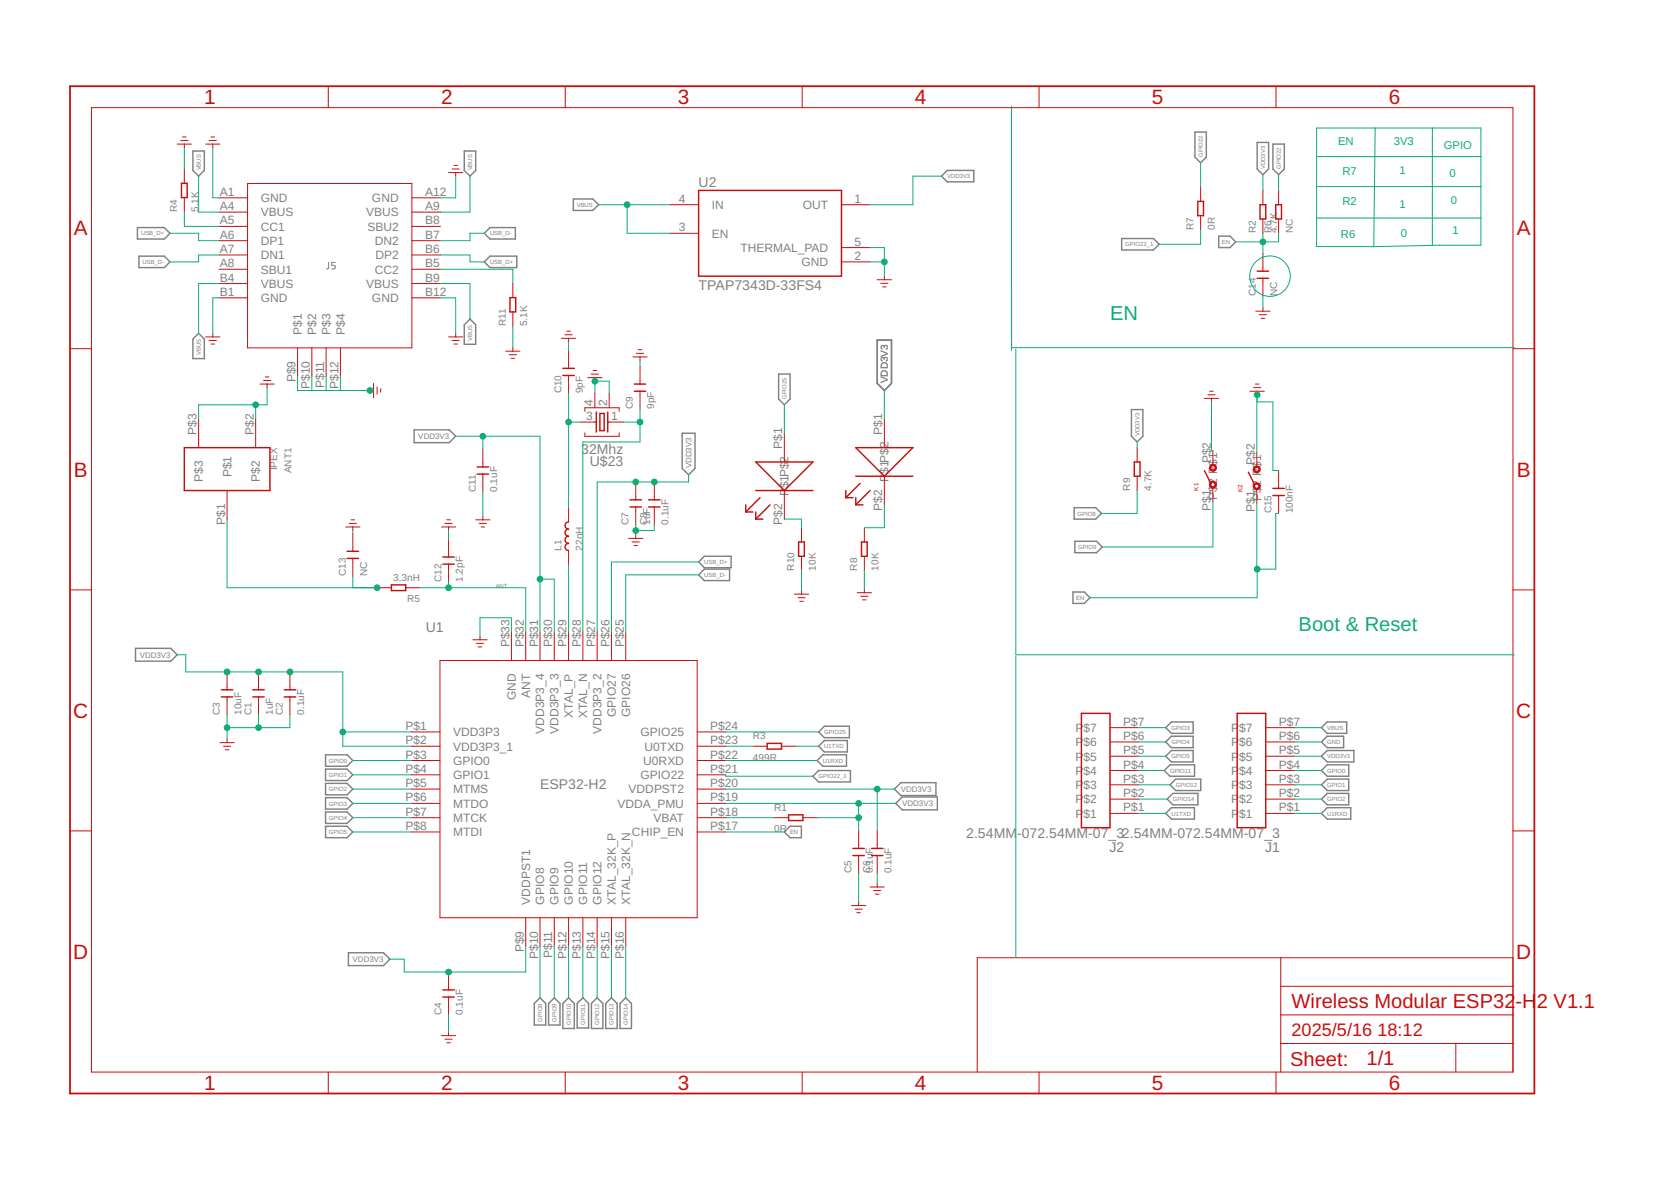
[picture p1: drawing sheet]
<svg xmlns="http://www.w3.org/2000/svg" width="297mm" height="210mm" viewBox="0 0 297 210" stroke-linecap="round" stroke-linejoin="round" font-family="sans-serif">
<path d="M58.4 46.6v1l-.4 .2M59.6 46.6h-.7v.6h.4a.32 .32 0 0 1 .3 .3 .32 .32 0 0 1-.3 .3h-.4" fill="none" stroke="#808080" stroke-width=".18"/>
<g fill="none" stroke="#808080" stroke-width=".25">
<path d="M34.3 26.8h2v3.5l-1 1-1-1zM82.5 26.8h2.1v3.5l-1.1 1-1-1zM101.9 35.4h3.5l1 1-1 1h-3.5zM167.4 31.3l1-1h4.7v2h-4.7zM212.4 23.5h2v4.4l-1 1-1-1zM223.5 25.3h2v4.7l-1 1.1-1-1.1zM226.3 25.6h2v4.4l-1 1.1-1-1.1zM24.4 40.4h4.8l1 1.1-1 1h-4.8zM24.7 45.5h4.5l1 1-1 1.1h-4.5zM35.3 59.2l1 1.1v3.4h-2v-3.4zM83.5 56.7l1.1 1v3.5h-2.1v-3.5zM86.1 41.5l1-1.1h4.5v2.1h-4.5z"/>
<path d="M86.1 46.5l1-1h4.8v2.1h-4.8zM199.4 42.4h5.6l1.1 1-1.1 1h-5.6zM216.6 42h2.1l1 1-1 1h-2.1zM73.6 76.4h6.3l1.1 1.1-1.1 1.2h-6.3zM121.3 77h2.2v6.2l-1.1 1.2-1.1-1.2zM138.4 66.5h2v4.4l-1 1-1-1zM155.9 60.4h2.6v7.7l-1.3 1.3-1.3-1.3zM201.1 72.8h2.1v4.7l-1.1 1-1-1zM124.2 99.9l1-1h4.8v2h-4.8zM190.9 90.2h3.9l1 1-1 1.1h-3.9zM191.1 96.2h3.8l1 1-1 1h-3.8zM24.1 115.2h6.3l1.1 1.2-1.1 1.1h-6.3z"/>
<path d="M124.2 102.2l1-1h4.5v2h-4.5zM190.7 105.2h2l1.1 1-1.1 1.1h-2zM57.9 136.7h3.8l1 1-1 1h-3.8zM57.9 134.2h3.8l1 1-1 1h-3.8zM57.9 139.2h3.8l1 1.1-1 1h-3.8zM144.5 138l1-1.1h5.7v2.1h-5.7zM145.3 135.2l1-1h4.2v2h-4.2zM145.5 132.6l1-1h4.1v2h-4.1zM145.5 130.1l1-1h4.5v2h-4.5zM207 136.9l1-1h4.3v2.1h-4.3zM207.2 129.3l1-1h3.9v2h-3.9zM208.2 133.4h3.9v2h-3.9l-1-1z"/>
<path d="M208.2 130.9h3.9v2h-3.9l-1-1zM209 138.5h4.4v2h-4.4l-1-1zM234.9 134.4l1-1h4.8v2h-4.8zM234.9 131.9l1-1h2.9v2h-2.9zM234.9 139.5l1-1h3.9v2h-3.9zM234.9 136.9l1-1h3.9v2.1h-3.9zM234.9 129.3l1-1h3.5v2h-3.5zM57.9 141.8h3.8l1 1-1 1h-3.8zM57.9 144.3h3.8l1 1-1 1h-3.8zM57.9 146.9h3.8l1 1-1 1h-3.8zM139.4 147.9l1-1h2.1v2h-2.1zM159 140.3l1.1-1.2h6.3v2.3h-6.3z"/>
<path d="M159.2 142.8l1.2-1.2h6.2v2.3h-6.2zM207.2 144.6l1-1h4.1v2h-4.1zM208.5 141h4.4v2h-4.4l-1-1zM234.9 142l1-1h3.9v2h-3.9zM234.9 144.6l1-1h4.2v2h-4.2zM61.9 169.3h6.3l1.1 1.2-1.1 1.1h-6.3zM96 177.3l1 1.1v3.8h-2v-3.8zM97.5 178.4l1-1.1 1 1.1v3.8h-2zM101.1 177.3l1 1.1v4.4h-2v-4.4zM103.6 177.3l1 1.1v4.3h-2v-4.3zM105.1 178.4l1.1-1.1 1 1.1v4.4h-2.1zM107.7 178.4l1-1.1 1 1.1v4.4h-2z"/>
<path d="M110.2 178.4l1-1.1 1 1.1v4.4h-2z"/>
</g>
<g fill="none" stroke="#c90d0c" stroke-width=".25">
<path d="M32.3 32.6h1v2.5h-1zM124.2 33.8h25.4v15.3h-25.4zM212.9 35.8h1v2.5h-1zM224 36.4h1v2.5h-1zM226.8 36.4h1v2.5h-1zM90.7 52.9h1v2.5h-1zM223.5 49.5h2M223.5 48.2h2M32.8 79.6h15.2v7.6h-15.2zM100.1 66.7h2M100.1 65.5h2M106 73.2v3.6"/>
<path d="M106.6 73.5h.8v3h-.8zM108 73.2v3.6M112.8 69.5h2M112.8 68.3h2M152.1 79.6h10.2l-5.1 5zM61.7 99.3h2M61.7 98h2M78.7 99h2.1M84.8 84.3h2M84.8 83h2M101.1 92.8a.63 .63 0 0 0-.7 .6 .63 .63 0 0 0 .7 .6 .63 .63 0 0 0-.7 .7 .63 .63 0 0 0 .7 .6 .63 .63 0 0 0-.7 .6 .63 .63 0 0 0 .7 .7 .63 .63 0 0 0-.7 .6 .63 .63 0 0 0 .7 .7M112 90.1h2"/>
<path d="M112 88.8h2M115.3 90.1h2M115.3 88.8h2M132.6 91h1.2M132.6 89.7v1.3M134.3 82.1h10.2l-5.1 5.1zM134.3 87.2h10.2M134.3 92.3h1.3M134.3 91v1.3M135.1 88.5l-2.5 2.5M136.9 89.7l-2.6 2.6M142 96.3h1v2.6h-1z"/>
<path d="M150.3 88.5h1.3M150.3 87.2v1.3M152.1 84.6h10.2M152.1 89.7h1.3M152.1 88.5v1.2M152.9 85.9l-2.6 2.6M153.1 96.3h1.1v2.6h-1.1zM154.7 87.2l-2.6 2.5M201.6 82.1h1v2.5h-1zM214.1 83.7l1 1.9M221.9 83.9l1 2M226.3 88.1h2"/>
<path d="M226.3 86.8h2M69.6 103.9h2.5v1.1h-2.5zM78.7 100.3h2.1M39.3 123.9h2.1M39.3 122.6h2.1M44.9 123.9h2.1M44.9 122.6h2.1M50.5 123.9h2.1M50.5 122.6h2.1M136.4 132.1h2.5v1h-2.5zM192.2 126.8h5.1v20.3h-5.1zM219.9 126.8h5.1v20.3h-5.1z"/>
<path d="M140.2 144.8h2.5v1h-2.5zM151.6 152.1h2M151.6 150.8h2M154.9 152.1h2.1M154.9 150.8h2.1M78.7 177.2h2.1M78.7 175.9h2.1"/>
</g>
<g fill="none" stroke="#c90d0c" stroke-width=".18">
<path d="M16.3 19.1h252.6v171.4h-252.6zM58.4 15.3v3.8M100.5 15.3v3.8M142.6 15.3v3.8M184.7 15.3v3.8M226.8 15.3v3.8M31.5 25.6h2.5M32.1 25h1.3M32.4 24.3h.7M32.8 25.6v.6M32.8 30v2.6M32.8 35.1v2.6"/>
<path d="M36.6 25.6h2.5M37.2 25h1.3M37.5 24.3h.6M37.8 25.6v.6M38.9 35.2h5.1M38.9 37.7h5.1M44 32.6h29.2v29.2h-29.2zM73.2 35.2h5.1M73.2 37.7h5.1M79.7 30.7h2.6M80.4 30h1.2M80.7 29.4h.6"/>
<path d="M81 30.7v.6M119.1 36.4h5.1M149.6 36.4h5.1M213.4 33.3v2.5M213.4 38.3v2.6M224.5 33.8v2.6M224.5 38.9v2.6M227.3 33.8v2.6M227.3 38.9v2.6M36.6 59.9h2.5M37.8 59.2v.7M38.9 40.2h5.1"/>
<path d="M38.9 47.9h5.1M38.9 45.3h5.1M38.9 42.8h5.1M38.9 52.9h5.1M38.9 50.4h5.1M73.2 40.2h5.1M73.2 47.9h5.1M73.2 45.3h5.1M73.2 42.8h5.1M73.2 52.9h5.1M73.2 50.4h5.1M79.7 59.9h2.6"/>
<path d="M81 59.2v.7M91.2 50.4v2.5M91.2 55.4v2.6M100.4 59.5h1.3M100.8 58.9h.6M119.1 41.5h5.1M149.6 46.5h5.1M149.6 44h5.1M155.9 49.7h2.6M156.6 50.4h1.2M156.9 51h.6M157.2 49.1v.6"/>
<path d="M223.2 55.3h2.6M223.9 55.9h1.2M224.2 56.6h.6M224.5 45v3.2M224.5 49.5v3.1M224.5 54.7v.6M12.4 62h3.9M35.3 74.5v5.1M37.2 60.5h1.3M37.5 61.2h.6M45.4 74.5v5.1M46.2 68.3h2.5"/>
<path d="M46.8 67.6h1.3M47.2 67h.6M47.5 68.3v.6M52.9 61.8v5.1M55.4 61.8v5.1M58 61.8v5.1M60.5 61.8v5.1M65.8 69.4h.6M66.4 68.1v2.6M67 68.8v1.2M67.7 69.1v.6M80.4 60.5h1.2"/>
<path d="M80.7 61.2h.6M85.8 79.8v3.2M89.9 62.4h2.5M90.5 63.1h1.3M90.8 63.7h.7M91.2 61.8v.6M99.8 60.1h2.5M101.1 60.1v.7M101.1 62.3v3.2M101.1 66.7v3.2M103.2 75h2.8M104 73.1v-.6h6.1v.6"/>
<path d="M104 76.9v.7h6.1v-.7M104.5 67.1h2.5M105.1 66.5h1.3M105.4 65.8h.7M105.7 67.1v.7M105.7 69.9v2.6M108 75h2.8M108.3 69.9v2.6M112.5 63.4h2.5M113.1 62.8h1.3M113.5 62.2h.6M113.8 63.4v.7"/>
<path d="M113.8 65.1v3.2M113.8 69.5v3.2M139.4 77v5.1M157.2 74.5v5.1M202.1 79.6v2.5M214.1 70.8h2.5M214.7 70.2h1.3M215 69.5h.7M215.3 70.8v.6M222.2 69.5h2.5M222.8 68.9h1.3M223.2 68.3h.6"/>
<path d="M223.5 69.5v.7M268.9 62h3.9M40.4 87.2v5.1M61.4 93.7h2.6M62.1 93h1.3M62.4 92.4h.6M62.7 93.7v.6M62.7 94.8v3.2M62.7 99.3v3.1M78.5 93.7h2.5M79.1 93h1.3M79.4 92.4h.7"/>
<path d="M79.7 93.7v.6M79.7 95.8v3.2M84.6 92.4h2.5M85.2 93h1.3M85.5 93.7h.6M85.8 84.3v3.1M85.8 91.8v.6M101.1 90.2v2.6M101.1 97.9v2.5M111.7 95.7h2.6M112.4 96.3h1.2M112.7 97h.6"/>
<path d="M113 85.7v3.1M113 90.1v3.2M113 95.1v.6M116.3 85.7v3.1M116.3 90.1v3.2M139.4 87.2v5.1M142.5 93.8v2.5M142.5 98.9v2.5M153.6 93.8v2.5M153.6 98.9v2.5M157.2 84.6v5.1M202.1 84.6v2.6"/>
<path d="M215.6 80.1v2.6M215.6 86.6v2.5M223.4 80.4v2.6M223.4 86.9v2.5M227.3 83.6v3.2M227.3 88.1v3.1M12.4 104.8h3.9M40.4 119.4v3.2M46 119.4v3.2M51.5 119.4v3.2M67 104.5h2.6M72.1 104.5h2.6"/>
<path d="M78.2 117.4h45.7v45.7h-45.7zM79.7 100.3v3.1M84.1 113.7h2.5M84.7 114.3h1.3M85 115h.6M85.3 113.1v.6M90.9 112.3v5.1M93.5 112.3v5.1M96 112.3v5.1M98.5 112.3v5.1M101.1 112.3v5.1M103.6 112.3v5.1"/>
<path d="M106.2 112.3v5.1M108.7 112.3v5.1M111.2 112.3v5.1M141.2 105.6h2.5M141.8 106.2h1.3M142.2 106.9h.6M142.5 105v.6M152.4 105.3h2.5M153 106h1.3M153.3 106.6h.7M153.6 104.7v.6M268.9 104.8h3.9"/>
<path d="M39.1 132h2.5M39.7 132.6h1.3M40 133.3h.7M40.4 123.9v3.1M40.4 131.4v.6M46 123.9v3.1M51.5 123.9v3.1M73.1 132.6h5.1M73.1 130.1h5.1M73.1 135.2h5.1M73.1 137.7h5.1M123.9 132.6h5.1"/>
<path d="M123.9 130.1h5.1M123.9 135.2h5.1M123.9 137.7h5.1M133.8 132.6h2.6M138.9 132.6h2.6M197.3 139.5h5.1M197.3 136.9h5.1M197.3 134.4h5.1M197.3 131.9h5.1M197.3 129.3h5.1M225 139.5h5.1M225 136.9h5.1"/>
<path d="M225 134.4h5.1M225 131.9h5.1M225 129.3h5.1M12.4 147.7h3.9M73.1 145.3h5.1M73.1 140.3h5.1M73.1 142.8h5.1M73.1 147.9h5.1M123.9 145.3h5.1M123.9 140.3h5.1M123.9 142.8h5.1M123.9 147.9h5.1"/>
<path d="M137.6 145.3h2.6M142.7 145.3h2.6M152.6 147.6v3.2M152.6 152.1v3.1M154.7 157.6h2.5M155.3 158.3h1.3M155.6 158.9h.7M155.9 147.6v3.2M155.9 152.1v3.1M155.9 157v.6M197.3 144.6h5.1M197.3 142h5.1"/>
<path d="M225 144.6h5.1M225 142h5.1M268.9 147.7h3.9M79.7 172.8v3.1M79.7 177.2v3.2M93.5 163.1v5.1M96 163.1v5.1M98.5 163.1v5.1M101.1 163.1v5.1M103.6 163.1v5.1M106.2 163.1v5.1M108.7 163.1v5.1"/>
<path d="M111.2 163.1v5.1M151.4 161h2.5M152 161.6h1.3M152.3 162.2h.7M152.6 160.3v.7M227.7 170.2v20.3M227.7 175.3h41.2M268.9 170.2h-95.2v20.3M58.4 190.5v3.9M78.5 184.1h2.5M79.1 184.7h1.3M79.4 185.3h.7"/>
<path d="M79.7 183.4v.7M100.5 190.5v3.9M142.6 190.5v3.9M184.7 190.5v3.9M226.8 190.5v3.9M227.7 185.5h41.2M227.7 180.4h41.2M258.8 185.5v5"/>
</g>
<path d="M12.4 15.3h260.4v179.1h-260.4z" fill="none" stroke="#c90d0c" stroke-width=".32"/>
<g fill="#c90d0c" stroke="#c90d0c" stroke-width=".18">
<path d="M215.2 85.7a.63 .63 0 0 1 1 .1 .63 .63 0 0 1-.4 .9 .63 .63 0 0 1-.8-.6h.2a.38 .38 0 0 1 .6-.3 .38 .38 0 0 1 .1 .6 .38 .38 0 0 1-.6-.1l-.1-.2h-.2z" fill-rule="evenodd"/>
<path d="M215.2 82.7a.63 .63 0 0 1 1 .1 .63 .63 0 0 1-.4 .9 .63 .63 0 0 1-.8-.6h.2a.38 .38 0 0 1 .6-.3 .38 .38 0 0 1 .1 .6 .38 .38 0 0 1-.6-.1l-.1-.2h-.2z" fill-rule="evenodd"/>
<path d="M223 86a.62 .62 0 0 1 .9 .1 .62 .62 0 0 1-.3 .9 .62 .62 0 0 1-.8-.6h.2a.38 .38 0 0 1 .6-.3 .38 .38 0 0 1 .1 .6 .38 .38 0 0 1-.6-.1l-.1-.2h-.2z" fill-rule="evenodd"/>
<path d="M223 83a.63 .63 0 0 1 1 .1 .63 .63 0 0 1-.4 .9 .63 .63 0 0 1-.8-.6h.2a.38 .38 0 0 1 .6-.3 .38 .38 0 0 1 .1 .6 .38 .38 0 0 1-.6-.1l-.1-.2h-.2z" fill-rule="evenodd"/>
</g>
<g fill="none" stroke="#0dab76" stroke-width=".18">
<path d="M179.8 18.9v43.4M32.8 26.2v3.8M32.8 37.7v2.5h6.1M35.3 31.3v6.4h3.6M37.8 26.2v9h1.1M81 31.3v3.9h-2.7M83.5 31.3v6.4h-5.2M106.4 36.4h12.7M111.5 36.4v5.1h7.6M167.4 31.3h-5.1v5.1h-7.6M213.4 28.9v4.4M224.5 31.1v2.7"/>
<path d="M227.3 31.1v2.7M234 22.8h29.2v20.8l-29.2 .2zM234 27.8h29.2M234 33.2h29.2M234 38.8h29.2M244.5 22.8l-.3 21M254.6 22.8v20.8M30.2 41.5h5.1v1.3h3.6M38.9 45.3h-3.6v1.2h-5.1M38.9 50.4h-3.6v8.8M38.9 52.9h-1.1v6.3M78.3 52.9h2.7v6.3"/>
<path d="M78.3 47.9h12.9v2.5M78.3 45.3h5.2v1.2h2.6M78.3 50.4h5.2v6.3M86.1 41.5h-2.6v1.3h-5.2M91.2 58v3.8M154.7 44h2.5v5.1M154.7 46.5h2.5M213.4 40.9v2.5h-7.3M224.5 41.5v3.5M224.5 52.6v2.1M227.3 41.5v1.5h-7.6M45.4 71.9v2.6"/>
<path d="M47.5 68.9v3h-12.2v2.6M52.9 66.9v2.5h12.9M55.4 66.9v2.5M58 66.9v2.5M60.5 66.9v2.5M81 77.5h15v34.8M85.8 77.5v2.3M101.1 60.8v1.5M101.1 69.9v20.3M101.1 75h2.1M105.7 69.9v-2.1h2.6v2.1M110.8 75h3"/>
<path d="M113.8 64.1v1M113.8 72.7v5.8h-10.2v33.8M139.4 71.9v5.1M157.2 69.4v5.1M179.8 61.8h89.4M180.6 62v54.4h88.6M202.1 78.5v1.1M215.3 71.4v8.7h.3M40.4 92.3v12.2h26.6M62.7 94.3v.5M79.7 94.3v1.5M85.8 87.4v4.4"/>
<path d="M113 93.3v1.8M116.3 93.3v1h-3.3M122.4 84.4v1.3h-16.2v26.6M124.2 99.9h-15.5v12.4M139.4 92.3h3.1v1.5M157.2 89.7v4.1h-3.6M202.1 87.2v4h-6.3M215.6 89.1v8.1h-19.7M223.4 80.4l.1-10.2v1.2h2.8v12.2h1M223.4 89.4v11.8h3.4v-10h.5M31.5 116.4h1.5v3h27.9v13.2h12.2M62.7 102.4v2.1"/>
<path d="M74.7 104.5h18.8v7.8M79.7 103.4v1.1M90.9 112.3v-2.5h-5.6v3.3M96 102.9h2.5v9.4M101.1 100.4v11.9M124.2 102.2h-13v10.1M142.5 101.4v3.6M153.6 101.4v3.3M180.6 116.6v53.6M223.5 101.2v5h-29.7M40.4 127v4.4M46 127v2.3"/>
<path d="M51.5 127v2.3h-11.1M60.9 130.1h12.2M62.7 137.7h10.4M62.7 135.2h10.4M129 130.1h16.5M129 132.6h4.8M129 135.2h16.3M129 137.7v.3h15.5M141.5 132.6h4M202.4 134.4h4.8M202.4 129.3h4.8M202.4 131.9h4.8"/>
<path d="M202.4 139.5h5.6M202.4 136.9h4.6M230.1 134.4h4.8M230.1 129.3h4.8M230.1 131.9h4.8M230.1 139.5h4.8M230.1 136.9h4.8M62.7 142.8h10.4M62.7 145.3h10.4M62.7 140.3h10.4M62.7 147.9h10.4M129 142.8h30.2"/>
<path d="M129 145.3h8.6M129 140.3h30M129 147.9h10.4M145.3 145.3h7.3M152.6 142.8v4.8M152.6 155.2v5.1M155.9 140.3v7.3M155.9 155.2v1.8M202.4 144.6h4.8M202.4 142h5.1M230.1 144.6h4.8M230.1 142h4.8"/>
<path d="M93.5 168.2v4.6h-21.6v-2.3h-2.8M96 168.2v9.1M98.5 168.2v9.1M101.1 168.2v9.1M103.6 168.2v9.1M106.2 168.2v9.1M108.7 168.2v9.1M111.2 168.2v9.1M79.7 180.4v3"/>
<circle cx="225.8" cy="49.1" r="3.6"/>
</g>
<g fill="#0dab76" stroke="#0dab76" stroke-width=".18">
<circle cx="79.7" cy="172.8" r=".51"/>
<circle cx="113" cy="85.7" r=".51"/>
<circle cx="116.3" cy="85.7" r=".51"/>
<circle cx="96" cy="102.9" r=".51"/>
<circle cx="85.8" cy="77.5" r=".51"/>
<circle cx="152.6" cy="142.8" r=".51"/>
<circle cx="152.6" cy="145.3" r=".51"/>
<circle cx="155.9" cy="140.3" r=".51"/>
<circle cx="51.5" cy="119.4" r=".51"/>
<circle cx="46" cy="119.4" r=".51"/>
<circle cx="40.4" cy="119.4" r=".51"/>
<circle cx="60.9" cy="130.1" r=".51"/>
<circle cx="40.4" cy="129.3" r=".51"/>
<circle cx="46" cy="129.3" r=".51"/>
<circle cx="113" cy="94.3" r=".51"/>
<circle cx="223.5" cy="70.2" r=".51"/>
<circle cx="105.7" cy="67.8" r=".51"/>
<circle cx="45.4" cy="71.9" r=".51"/>
<circle cx="157.2" cy="46.5" r=".51"/>
<circle cx="65.8" cy="69.4" r=".51"/>
<circle cx="224.5" cy="43" r=".51"/>
<circle cx="223.5" cy="101.2" r=".51"/>
<circle cx="79.7" cy="104.5" r=".51"/>
<circle cx="101.1" cy="75" r=".51"/>
<circle cx="113.8" cy="75" r=".51"/>
<circle cx="67" cy="104.5" r=".51"/>
<circle cx="111.5" cy="36.4" r=".51"/>
</g>
<g font-size="3.7" fill="#c90d0c">
<text x="36.3" y="18.5">1</text>
<text x="78.4" y="18.5">2</text>
<text x="120.5" y="18.5">3</text>
<text x="162.6" y="18.5">4</text>
<text x="204.8" y="18.5">5</text>
<text x="246.9" y="18.5">6</text>
<text x="13.1" y="41.8">A</text>
<text x="269.6" y="41.8">A</text>
<text x="13.1" y="84.7">B</text>
<text x="269.6" y="84.7">B</text>
<text x="13" y="127.5">C</text>
<text x="269.5" y="127.5">C</text>
<text x="13" y="170.4">D</text>
<text x="269.5" y="170.4">D</text>
<text x="36.3" y="193.7">1</text>
<text x="78.4" y="193.7">2</text>
<text x="120.5" y="193.7">3</text>
<text x="162.6" y="193.7">4</text>
<text x="204.8" y="193.7">5</text>
<text x="246.9" y="193.7">6</text>
</g>
<g font-size="3.6" fill="#0dab76">
<text x="197.3" y="57">EN</text>
<text x="230.8" y="112.1">Boot &amp; Reset</text>
</g>
<g font-size="3.6" fill="#c90d0c">
<text x="229.6" y="179.1">Wireless Modular ESP32</text>
<text x="269.4" y="179.1">-H</text>
<text x="273.2" y="179.1">2 V1.1</text>
<text x="229.3" y="189.4">Sheet:</text>
<text x="242.9" y="189.3">1/1</text>
</g>
<g font-size="3.2" fill="#c90d0c">
<text x="229.6" y="184.2">2025/5/16</text>
<text x="244.8" y="184.2">18:12</text>
</g>
<g font-size="2.5" fill="#808080">
<text x="124.2" y="33.2">U2</text>
<text x="124.2" y="51.6">TPAP7343D-33FS4</text>
<text x="103.3" y="80.6">32Mhz</text>
<text x="104.8" y="82.9">U$23</text>
<text x="75.7" y="112.3">U1</text>
<text x="96" y="140.3">ESP32-H2</text>
<text x="171.8" y="148.9">2.54MM</text>
<text x="180.8" y="148.9">-072.54MM-07_32.54MM-072.54MM-07_3</text>
<text x="197.2" y="151.4">J2</text>
<text x="224.9" y="151.4">J1</text>
</g>
<g font-size="2.1" fill="#808080">
<text x="39.1" y="34.8">A1</text>
<text x="46.4" y="35.9">GND</text>
<text x="66.1" y="35.9">GND</text>
<text x="75.6" y="34.8">A12</text>
<text x="39.1" y="39.9">A5</text>
<text x="39.1" y="37.3">A4</text>
<text x="46.4" y="41">CC1</text>
<text x="46.4" y="38.5">VBUS</text>
<text x="65.1" y="38.5">VBUS</text>
<text x="65.3" y="41">SBU2</text>
<text x="75.6" y="39.9">B8</text>
<text x="75.6" y="37.3">A9</text>
<text x="120.7" y="36">4</text>
<text x="120.7" y="41.1">3</text>
<text x="126.5" y="37.2">IN</text>
<text x="142.7" y="37.2">OUT</text>
<text x="151.9" y="36">1</text>
<text x="39.1" y="45">A7</text>
<text x="39.1" y="42.4">A6</text>
<text x="39.1" y="47.5">A8</text>
<text x="46.4" y="46.1">DN1</text>
<text x="46.4" y="43.5">DP1</text>
<text x="66.6" y="43.5">DN2</text>
<text x="66.7" y="46.1">DP2</text>
<text x="75.6" y="47.5">B5</text>
<text x="75.6" y="42.4">B7</text>
<text x="75.6" y="45">B6</text>
<text x="126.5" y="42.2">EN</text>
<text x="131.6" y="44.8">THERMAL_PAD</text>
<text x="142.5" y="47.3">GND</text>
<text x="151.9" y="46.2">2</text>
<text x="151.9" y="43.7">5</text>
<text x="39.1" y="52.6">B1</text>
<text x="39.1" y="50">B4</text>
<text x="46.4" y="53.7">GND</text>
<text x="46.4" y="48.6">SBU1</text>
<text x="46.4" y="51.2">VBUS</text>
<text x="65.1" y="51.2">VBUS</text>
<text x="66.1" y="53.7">GND</text>
<text x="66.6" y="48.6">CC2</text>
<text x="75.6" y="52.6">B12</text>
<text x="75.6" y="50">B9</text>
<text x="53.7" y="59.5" transform="rotate(-90 53.7 59.5)">P$1</text>
<text x="56.2" y="59.5" transform="rotate(-90 56.2 59.5)">P$2</text>
<text x="58.7" y="59.5" transform="rotate(-90 58.7 59.5)">P$3</text>
<text x="61.3" y="59.5" transform="rotate(-90 61.3 59.5)">P$4</text>
<text x="52.5" y="67.9" transform="rotate(-90 52.5 67.9)">P$9</text>
<text x="55.1" y="69.1" transform="rotate(-90 55.1 69.1)">P$10</text>
<text x="57.6" y="69" transform="rotate(-90 57.6 69)">P$11</text>
<text x="60.2" y="69.1" transform="rotate(-90 60.2 69.1)">P$12</text>
<text x="34.9" y="77.2" transform="rotate(-90 34.9 77.2)">P$3</text>
<text x="45.1" y="77.2" transform="rotate(-90 45.1 77.2)">P$2</text>
<text x="104.2" y="74.7">3</text>
<text x="105.4" y="72.1" transform="rotate(-90 105.4 72.1)">4</text>
<text x="107.9" y="72.1" transform="rotate(-90 107.9 72.1)">2</text>
<text x="108.6" y="74.7">1</text>
<text x="156.8" y="77.2" transform="rotate(-90 156.8 77.2)">P$1</text>
<text x="139.1" y="79.8" transform="rotate(-90 139.1 79.8)">P$1</text>
<text x="215.3" y="82.3" transform="rotate(-90 215.3 82.3)">P$2</text>
<text x="223.1" y="82.6" transform="rotate(-90 223.1 82.6)">P$2</text>
<text x="36.1" y="85.7" transform="rotate(-90 36.1 85.7)">P$3</text>
<text x="41.1" y="84.8" transform="rotate(-90 41.1 84.8)">P$1</text>
<text x="46.2" y="85.7" transform="rotate(-90 46.2 85.7)">P$2</text>
<text x="140.2" y="88.2" transform="rotate(-90 140.2 88.2)">P</text>
<text x="140.2" y="86.8" transform="rotate(-90 140.2 86.8)">$1P$2</text>
<text x="158" y="85.7" transform="rotate(-90 158 85.7)">P</text>
<text x="158" y="84.3" transform="rotate(-90 158 84.3)">$1P$2</text>
<text x="216.4" y="88.8" transform="rotate(-90 216.4 88.8)">P$2 P$1</text>
<text x="224.2" y="89.1" transform="rotate(-90 224.2 89.1)">P$2 P$1</text>
<text x="40" y="93.3" transform="rotate(-90 40 93.3)">P$1</text>
<text x="139.1" y="93.3" transform="rotate(-90 139.1 93.3)">P$2</text>
<text x="156.8" y="90.8" transform="rotate(-90 156.8 90.8)">P$2</text>
<text x="215.3" y="90.7" transform="rotate(-90 215.3 90.7)">P$1</text>
<text x="223.1" y="91" transform="rotate(-90 223.1 91)">P$1</text>
<text x="90.6" y="115.1" transform="rotate(-90 90.6 115.1)">P$33</text>
<text x="93.1" y="115.1" transform="rotate(-90 93.1 115.1)">P$32</text>
<text x="95.6" y="115.1" transform="rotate(-90 95.6 115.1)">P$31</text>
<text x="98.2" y="115.1" transform="rotate(-90 98.2 115.1)">P$30</text>
<text x="100.7" y="115.1" transform="rotate(-90 100.7 115.1)">P$29</text>
<text x="103.3" y="115.1" transform="rotate(-90 103.3 115.1)">P$28</text>
<text x="105.8" y="115.1" transform="rotate(-90 105.8 115.1)">P$27</text>
<text x="108.3" y="115.1" transform="rotate(-90 108.3 115.1)">P$26</text>
<text x="110.9" y="115.1" transform="rotate(-90 110.9 115.1)">P$25</text>
<text x="91.7" y="124.5" transform="rotate(-90 91.7 124.5)">GND</text>
<text x="94.2" y="124" transform="rotate(-90 94.2 124)">ANT</text>
<text x="72.1" y="129.7">P$1</text>
<text x="80.6" y="130.9">VDD3P3</text>
<text x="96.8" y="130.4" transform="rotate(-90 96.8 130.4)">VDD3P3_4</text>
<text x="99.3" y="130.4" transform="rotate(-90 99.3 130.4)">VDD3P3_3</text>
<text x="101.8" y="127.5" transform="rotate(-90 101.8 127.5)">XTAL_P</text>
<text x="104.4" y="127.7" transform="rotate(-90 104.4 127.7)">XTAL_N</text>
<text x="106.9" y="130.4" transform="rotate(-90 106.9 130.4)">VDD3P3_2</text>
<text x="109.5" y="127.5" transform="rotate(-90 109.5 127.5)">GPIO27</text>
<text x="112" y="127.5" transform="rotate(-90 112 127.5)">GPIO26</text>
<text x="113.9" y="130.9">GPIO25</text>
<text x="126.3" y="129.7">P$24</text>
<text x="191.2" y="130.1">P</text>
<text x="192.6" y="130.1">$7</text>
<text x="199.7" y="131.5">P$6</text>
<text x="199.7" y="129">P$7</text>
<text x="218.9" y="130.1">P</text>
<text x="220.3" y="130.1">$7</text>
<text x="227.3" y="131.5">P$6</text>
<text x="227.3" y="129">P$7</text>
<text x="72.1" y="132.3">P$2</text>
<text x="72.1" y="134.8">P$3</text>
<text x="72.1" y="137.4">P$4</text>
<text x="80.6" y="133.4">VDD3P3_1</text>
<text x="80.6" y="135.9">GPIO0</text>
<text x="114.4" y="135.9">U0RXD</text>
<text x="114.6" y="133.4">U0TXD</text>
<text x="126.3" y="137.4">P$21</text>
<text x="126.3" y="134.8">P$22</text>
<text x="126.3" y="132.3">P$23</text>
<text x="191.2" y="137.7">P</text>
<text x="191.2" y="135.2">P</text>
<text x="191.2" y="132.6">P</text>
<text x="192.6" y="137.7">$4</text>
<text x="192.6" y="135.2">$5</text>
<text x="192.6" y="132.6">$6</text>
<text x="199.7" y="136.6">P$4</text>
<text x="199.7" y="134.1">P$5</text>
<text x="218.9" y="137.7">P</text>
<text x="218.9" y="135.2">P</text>
<text x="218.9" y="132.6">P</text>
<text x="220.3" y="137.7">$4</text>
<text x="220.3" y="135.2">$5</text>
<text x="220.3" y="132.6">$6</text>
<text x="227.3" y="136.6">P$4</text>
<text x="227.3" y="134.1">P$5</text>
<text x="72.1" y="139.9">P$5</text>
<text x="72.1" y="142.4">P$6</text>
<text x="80.6" y="138.5">GPIO1</text>
<text x="80.6" y="141">MTMS</text>
<text x="80.6" y="143.6">MTDO</text>
<text x="109.8" y="143.6">VDDA_PMU</text>
<text x="111.7" y="141">VDDPST2</text>
<text x="113.9" y="138.5">GPIO22</text>
<text x="126.3" y="142.4">P$19</text>
<text x="126.3" y="139.9">P$20</text>
<text x="191.2" y="142.8">P</text>
<text x="191.2" y="140.3">P</text>
<text x="192.6" y="142.8">$2</text>
<text x="192.6" y="140.3">$3</text>
<text x="199.7" y="141.7">P$2</text>
<text x="199.7" y="139.1">P$3</text>
<text x="218.9" y="142.8">P</text>
<text x="218.9" y="140.3">P</text>
<text x="220.3" y="142.8">$2</text>
<text x="220.3" y="140.3">$3</text>
<text x="227.3" y="141.7">P$2</text>
<text x="227.3" y="139.1">P$3</text>
<text x="72.1" y="145">P$7</text>
<text x="72.1" y="147.5">P$8</text>
<text x="80.6" y="146.1">MTCK</text>
<text x="80.6" y="148.6">MTDI</text>
<text x="112.3" y="148.6">CHIP_EN</text>
<text x="116.2" y="146.1">VBAT</text>
<text x="126.3" y="147.5">P$17</text>
<text x="126.3" y="145">P$18</text>
<text x="191.2" y="145.3">P</text>
<text x="192.6" y="145.3">$1</text>
<text x="199.7" y="144.2">P$1</text>
<text x="218.9" y="145.3">P</text>
<text x="220.3" y="145.3">$1</text>
<text x="227.3" y="144.2">P$1</text>
<text x="94.2" y="160.8" transform="rotate(-90 94.2 160.8)">VDDPST1</text>
<text x="96.8" y="160.8" transform="rotate(-90 96.8 160.8)">GPIO8</text>
<text x="99.3" y="160.8" transform="rotate(-90 99.3 160.8)">GPIO9</text>
<text x="101.8" y="160.8" transform="rotate(-90 101.8 160.8)">GPIO10</text>
<text x="104.4" y="160.8" transform="rotate(-90 104.4 160.8)">GPIO11</text>
<text x="106.9" y="160.8" transform="rotate(-90 106.9 160.8)">GPIO12</text>
<text x="109.5" y="160.8" transform="rotate(-90 109.5 160.8)">XTAL_32K_P</text>
<text x="112" y="160.8" transform="rotate(-90 112 160.8)">XTAL_32K_N</text>
<text x="93.1" y="169.2" transform="rotate(-90 93.1 169.2)">P$9</text>
<text x="95.6" y="170.4" transform="rotate(-90 95.6 170.4)">P$10</text>
<text x="98.2" y="170.3" transform="rotate(-90 98.2 170.3)">P$11</text>
<text x="100.7" y="170.4" transform="rotate(-90 100.7 170.4)">P$12</text>
<text x="103.3" y="170.4" transform="rotate(-90 103.3 170.4)">P$13</text>
<text x="105.8" y="170.4" transform="rotate(-90 105.8 170.4)">P$14</text>
<text x="108.3" y="170.4" transform="rotate(-90 108.3 170.4)">P$15</text>
<text x="110.9" y="170.4" transform="rotate(-90 110.9 170.4)">P$16</text>
</g>
<g font-size="2" fill="#0dab76">
<text x="237.9" y="25.8">EN</text>
<text x="247.8" y="25.8">3V3</text>
<text x="256.6" y="26.6">GPIO</text>
<text x="238.6" y="31.1">R7</text>
<text x="248.8" y="30.9">1</text>
<text x="257.7" y="31.4">0</text>
<text x="238.6" y="36.5">R2</text>
<text x="248.8" y="37">1</text>
<text x="257.9" y="36.2">0</text>
<text x="258.2" y="41.5">1</text>
<text x="238.4" y="42.3">R6</text>
<text x="249" y="42.1">0</text>
</g>
<g font-size="1.8" fill="#808080">
<text x="31.5" y="37.7" transform="rotate(-90 31.5 37.7)">R4</text>
<text x="35.3" y="37.7" transform="rotate(-90 35.3 37.7)">5.1K</text>
<text x="212.2" y="40.9" transform="rotate(-90 212.2 40.9)">R7</text>
<text x="216" y="40.9" transform="rotate(-90 216 40.9)">0R</text>
<text x="223.2" y="41.5" transform="rotate(-90 223.2 41.5)">R2</text>
<text x="226" y="41.5" transform="rotate(-90 226 41.5)">R6</text>
<text x="227" y="41.5" transform="rotate(-90 227 41.5)">4.7K</text>
<text x="229.8" y="41.5" transform="rotate(-90 229.8 41.5)">NC</text>
<text x="223.2" y="52.6" transform="rotate(-90 223.2 52.6)">C14</text>
<text x="227" y="52.6" transform="rotate(-90 227 52.6)">NC</text>
<text x="89.9" y="58" transform="rotate(-90 89.9 58)">R11</text>
<text x="93.7" y="58" transform="rotate(-90 93.7 58)">5.1K</text>
<text x="99.8" y="69.9" transform="rotate(-90 99.8 69.9)">C10</text>
<text x="103.6" y="69.9" transform="rotate(-90 103.6 69.9)">9pF</text>
<text x="157.8" y="68.1" transform="rotate(-90 157.8 68.1)">VDD3V3</text>
<text x="112.5" y="72.7" transform="rotate(-90 112.5 72.7)">C9</text>
<text x="116.3" y="72.7" transform="rotate(-90 116.3 72.7)">9pF</text>
<text x="49.3" y="83.6" transform="rotate(-90 49.3 83.6)">IPEX</text>
<text x="51.8" y="84.1" transform="rotate(-90 51.8 84.1)">ANT1</text>
<text x="84.6" y="87.4" transform="rotate(-90 84.6 87.4)">C11</text>
<text x="88.4" y="87.4" transform="rotate(-90 88.4 87.4)">0.1uF</text>
<text x="200.9" y="87.2" transform="rotate(-90 200.9 87.2)">R9</text>
<text x="204.7" y="87.2" transform="rotate(-90 204.7 87.2)">4.7K</text>
<text x="111.7" y="93.3" transform="rotate(-90 111.7 93.3)">C7</text>
<text x="115" y="93.3" transform="rotate(-90 115 93.3)">C8</text>
<text x="115.5" y="93.3" transform="rotate(-90 115.5 93.3)">1uF</text>
<text x="118.8" y="93.3" transform="rotate(-90 118.8 93.3)">0.1uF</text>
<text x="226" y="91.2" transform="rotate(-90 226 91.2)">C15</text>
<text x="229.8" y="91.2" transform="rotate(-90 229.8 91.2)">100nF</text>
<text x="99.8" y="97.8" transform="rotate(-90 99.8 97.8)">L1</text>
<text x="103.6" y="97.8" transform="rotate(-90 103.6 97.8)">22nH</text>
<text x="141.2" y="101.4" transform="rotate(-90 141.2 101.4)">R10</text>
<text x="145" y="101.4" transform="rotate(-90 145 101.4)">10K</text>
<text x="152.4" y="101.4" transform="rotate(-90 152.4 101.4)">R8</text>
<text x="156.2" y="101.4" transform="rotate(-90 156.2 101.4)">10K</text>
<text x="61.5" y="102.4" transform="rotate(-90 61.5 102.4)">C13</text>
<text x="65.3" y="102.4" transform="rotate(-90 65.3 102.4)">NC</text>
<text x="69.9" y="103.2">3.3nH</text>
<text x="72.4" y="107">R5</text>
<text x="78.5" y="103.4" transform="rotate(-90 78.5 103.4)">C12</text>
<text x="82.3" y="103.4" transform="rotate(-90 82.3 103.4)">1.2pF</text>
<text x="39.1" y="127" transform="rotate(-90 39.1 127)">C3</text>
<text x="42.9" y="127" transform="rotate(-90 42.9 127)">10uF</text>
<text x="44.7" y="127" transform="rotate(-90 44.7 127)">C1</text>
<text x="48.5" y="127" transform="rotate(-90 48.5 127)">1uF</text>
<text x="50.3" y="127" transform="rotate(-90 50.3 127)">C2</text>
<text x="54.1" y="127" transform="rotate(-90 54.1 127)">0.1uF</text>
<text x="133.8" y="131.4">R3</text>
<text x="133.8" y="135.2">499R</text>
<text x="137.6" y="147.9">0R</text>
<text x="137.6" y="144.1">R1</text>
<text x="151.4" y="155.2" transform="rotate(-90 151.4 155.2)">C5</text>
<text x="154.7" y="155.2" transform="rotate(-90 154.7 155.2)">C6</text>
<text x="155.2" y="155.2" transform="rotate(-90 155.2 155.2)">0.1uF</text>
<text x="158.5" y="155.2" transform="rotate(-90 158.5 155.2)">0.1uF</text>
<text x="78.5" y="180.4" transform="rotate(-90 78.5 180.4)">C4</text>
<text x="82.3" y="180.4" transform="rotate(-90 82.3 180.4)">0.1uF</text>
</g>
<g font-size="1.4" fill="#808080">
<text x="74.4" y="78">VDD3V3</text>
<text x="122.9" y="83.2" transform="rotate(-90 122.9 83.2)">VDD3V3</text>
<text x="24.8" y="116.9">VDD3V3</text>
<text x="160.1" y="140.8">VDD3V3</text>
<text x="160.4" y="143.3">VDD3V3</text>
<text x="62.7" y="171">VDD3V3</text>
</g>
<g font-size="1.1" fill="#808080">
<text x="213.8" y="27.9" transform="rotate(-90 213.8 27.9)">GPIO22</text>
<text x="35.7" y="30.3" transform="rotate(-90 35.7 30.3)">VBUS</text>
<text x="83.9" y="30.3" transform="rotate(-90 83.9 30.3)">VBUS</text>
<text x="168.4" y="31.7">VDD3V3</text>
<text x="224.9" y="30" transform="rotate(-90 224.9 30)">VDD3V3</text>
<text x="227.7" y="30" transform="rotate(-90 227.7 30)">GPIO22</text>
<text x="25.1" y="41.9">USB_D+</text>
<text x="87.1" y="41.9">USB_D-</text>
<text x="102.5" y="36.8">VBUS</text>
<text x="25.3" y="46.9">USB_D-</text>
<text x="87.1" y="46.9">USB_D+</text>
<text x="200" y="43.8">GPIO22_1</text>
<text x="217.2" y="43.4">EN</text>
<text x="35.7" y="63.1" transform="rotate(-90 35.7 63.1)">VBUS</text>
<text x="83.9" y="60.6" transform="rotate(-90 83.9 60.6)">VBUS</text>
<text x="139.8" y="70.9" transform="rotate(-90 139.8 70.9)">GPIO25</text>
<text x="202.5" y="77.5" transform="rotate(-90 202.5 77.5)">VDD3V3</text>
<text x="191.5" y="91.6">GPIO8</text>
<text x="125.2" y="100.3">USB_D+</text>
<text x="191.7" y="97.6">GPIO9</text>
<text x="88.1" y="104.4">ANT</text>
<text x="125.2" y="102.5">USB_D-</text>
<text x="191.3" y="106.6">EN</text>
<text x="146.5" y="130.5">GPIO25</text>
<text x="208.2" y="129.7">GPIO3</text>
<text x="235.9" y="129.7">VBUS</text>
<text x="58.5" y="135.6">GPIO0</text>
<text x="146.3" y="135.6">U1RXD</text>
<text x="146.5" y="133">U1TXD</text>
<text x="208" y="137.3">GPIO11</text>
<text x="208.2" y="132.3">GPIO4</text>
<text x="208.2" y="134.8">GPIO5</text>
<text x="235.9" y="134.8">VDD3V3</text>
<text x="235.9" y="132.3">GND</text>
<text x="235.9" y="137.3">GPIO0</text>
<text x="58.5" y="138.1">GPIO1</text>
<text x="58.5" y="143.2">GPIO3</text>
<text x="58.5" y="140.6">GPIO2</text>
<text x="145.5" y="138.3">GPIO22_1</text>
<text x="208.5" y="142.4">GPIO14</text>
<text x="209" y="139.9">GPIO12</text>
<text x="235.9" y="139.9">GPIO1</text>
<text x="235.9" y="142.4">GPIO2</text>
<text x="58.5" y="145.7">GPIO4</text>
<text x="58.5" y="148.3">GPIO5</text>
<text x="140.4" y="148.3">EN</text>
<text x="208.2" y="145">U1TXD</text>
<text x="235.9" y="145">U1RXD</text>
<text x="96.4" y="181.6" transform="rotate(-90 96.4 181.6)">GPIO8</text>
<text x="98.9" y="181.6" transform="rotate(-90 98.9 181.6)">GPIO9</text>
<text x="101.5" y="182.2" transform="rotate(-90 101.5 182.2)">GPIO10</text>
<text x="104" y="182.1" transform="rotate(-90 104 182.1)">GPIO11</text>
<text x="106.5" y="182.2" transform="rotate(-90 106.5 182.2)">GPIO12</text>
<text x="109.1" y="182.2" transform="rotate(-90 109.1 182.2)">GPIO13</text>
<text x="111.6" y="182.2" transform="rotate(-90 111.6 182.2)">GPIO14</text>
</g>
<g font-size="1.1" fill="#c90d0c">
<text x="213.1" y="87.2" transform="rotate(-90 213.1 87.2)">K1</text>
<text x="220.9" y="87.5" transform="rotate(-90 220.9 87.5)">K2</text>
</g>
</svg>
